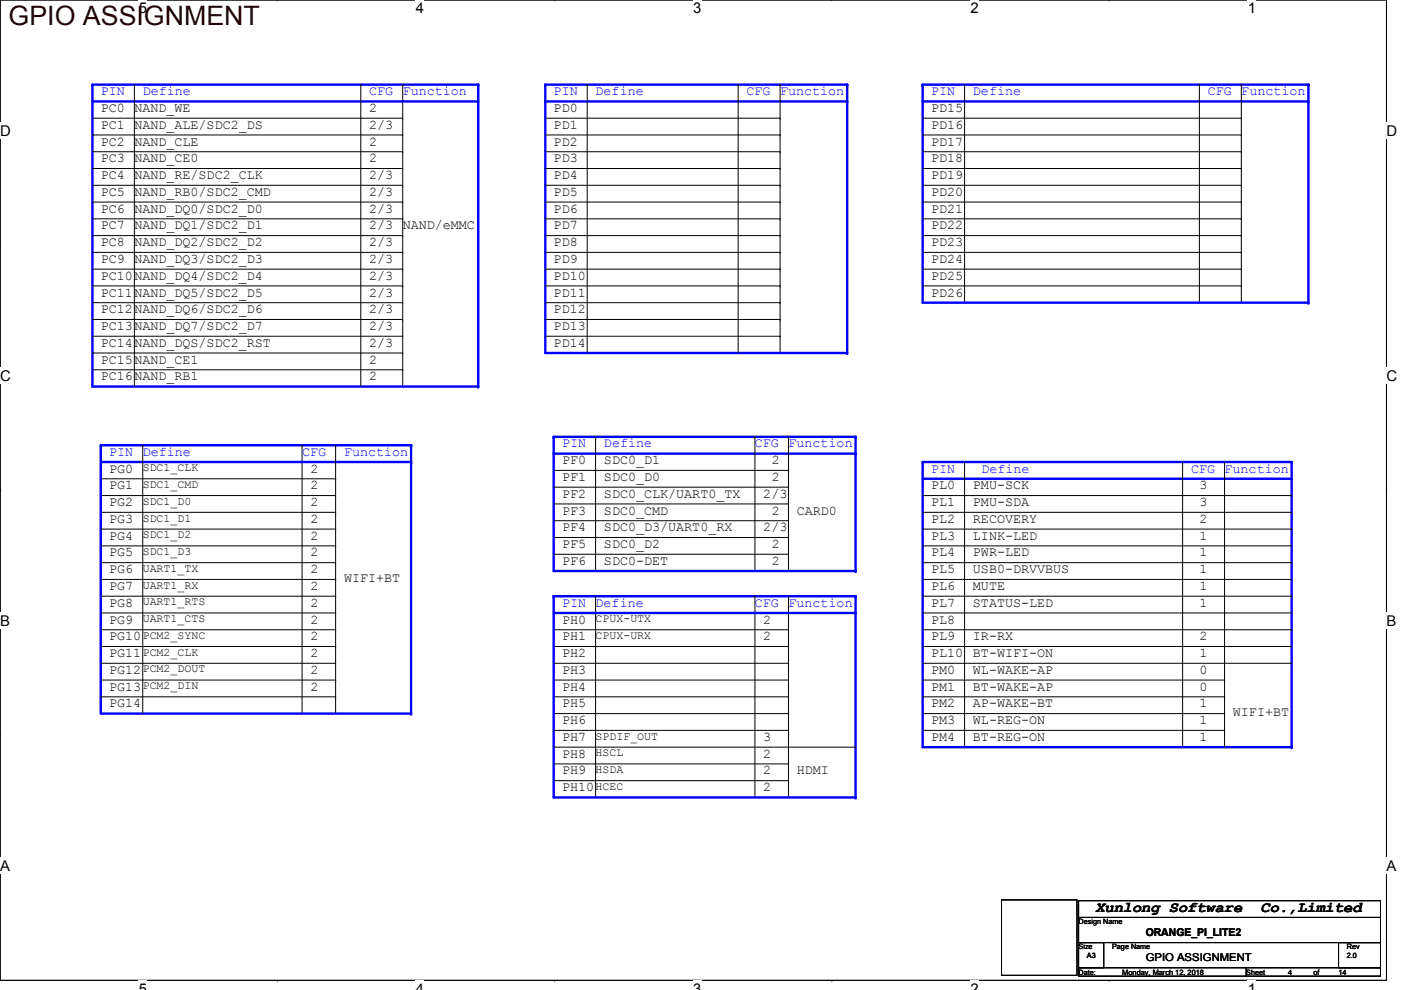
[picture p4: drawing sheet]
<svg xmlns="http://www.w3.org/2000/svg" width="297mm" height="210mm" viewBox="0 0 297 210" stroke-linecap="round" stroke-linejoin="round" font-family="sans-serif">
<path d="M0 0h294v207.9h-294z" fill="none" stroke="#000" stroke-width=".21"/>
<g fill="#fff">
<path d="M29.4 0h1.8v3.5h-1.8z"/>
<path d="M29.4 207.9h1.8v2h-1.8z"/>
</g>
<path d="M58.8 0h.1M58.8 207.9h.1" fill="none" stroke="#000" stroke-width=".21"/>
<g fill="#fff">
<path d="M88.2 0h1.7v3.5h-1.7z"/>
<path d="M88.2 207.9h1.7v2h-1.7z"/>
</g>
<path d="M117.6 0h.1M117.6 207.9h.1" fill="none" stroke="#000" stroke-width=".21"/>
<g fill="#fff">
<path d="M147 0h1.7v3.5h-1.7z"/>
<path d="M147 207.9h1.7v2h-1.7z"/>
</g>
<path d="M176.4 0h.1M176.4 207.9h.1" fill="none" stroke="#000" stroke-width=".21"/>
<g fill="#fff">
<path d="M205.7 0h1.8v3.5h-1.8z"/>
<path d="M205.7 207.9h1.8v2h-1.8z"/>
</g>
<path d="M235.2 0h.1M235.2 207.9h.1" fill="none" stroke="#000" stroke-width=".21"/>
<g fill="#fff">
<path d="M264.5 0h1.8v3.5h-1.8z"/>
<path d="M264.5 207.9h1.8v2h-1.8z"/>
<path d="M0 26h2.3v3.4h-2.3z"/>
<path d="M294 26h2.2v3.4h-2.2z"/>
<path d="M0 77.9h2.3v3.5h-2.3z"/>
<path d="M294 77.9h2.2v3.5h-2.2z"/>
</g>
<path d="M0 51.9h.1M294 51.9h.1" fill="none" stroke="#000" stroke-width=".21"/>
<g fill="#fff">
<path d="M0 129.9h2.1v3.4h-2.1z"/>
<path d="M294 129.9h2v3.4h-2z"/>
</g>
<path d="M0 103.9h.1M294 103.9h.1" fill="none" stroke="#000" stroke-width=".21"/>
<g fill="#fff">
<path d="M0 181.8h2.1v3.5h-2.1z"/>
<path d="M294 181.8h2v3.5h-2z"/>
</g>
<path d="M0 155.9h.1M294 155.9h.1" fill="none" stroke="#000" stroke-width=".21"/>
<path d="M117.4 96.2h64" fill="none" stroke="#00f" stroke-width=".51"/>
<circle cx="181.4" cy="96.2" r=".25" fill="#00f"/>
<path d="M117.4 92.6v28.5" fill="none" stroke="#00f" stroke-width=".51"/>
<circle cx="117.4" cy="92.6" r=".25" fill="#00f"/>
<path d="M117.4 92.6h64" fill="none" stroke="#00f" stroke-width=".51"/>
<circle cx="181.4" cy="92.6" r=".25" fill="#00f"/>
<path d="M181.4 92.6v28.5" fill="none" stroke="#00f" stroke-width=".51"/>
<circle cx="181.4" cy="92.6" r=".25" fill="#00f"/>
<path d="M117.4 99.7h49.8M126.3 92.6h.1M126.3 92.6v28.5M160.1 92.6h.1M160.1 92.6v28.5M167.2 99.7h.1M167.2 92.6h.1M167.2 92.6v28.5" fill="none" stroke="#000" stroke-width=".21"/>
<path d="M21.4 94.4h65.8" fill="none" stroke="#00f" stroke-width=".51"/>
<circle cx="87.2" cy="94.4" r=".25" fill="#00f"/>
<path d="M21.4 101.5h49.8M71.2 101.5h.1" fill="none" stroke="#000" stroke-width=".21"/>
<path d="M115.6 17.9v56.9" fill="none" stroke="#00f" stroke-width=".51"/>
<circle cx="115.6" cy="17.9" r=".25" fill="#00f"/>
<path d="M115.6 17.9h64" fill="none" stroke="#00f" stroke-width=".51"/>
<circle cx="179.6" cy="17.9" r=".25" fill="#00f"/>
<path d="M115.6 21.5h64" fill="none" stroke="#00f" stroke-width=".51"/>
<circle cx="179.6" cy="21.5" r=".25" fill="#00f"/>
<path d="M115.6 71.3h49.8M115.6 67.7h49.8M165.4 71.3h.1M165.4 67.7h.1" fill="none" stroke="#000" stroke-width=".21"/>
<path d="M19.6 17.9v64.1" fill="none" stroke="#00f" stroke-width=".51"/>
<circle cx="19.6" cy="17.9" r=".25" fill="#00f"/>
<path d="M19.6 17.9h81.8" fill="none" stroke="#00f" stroke-width=".51"/>
<circle cx="101.4" cy="17.9" r=".25" fill="#00f"/>
<path d="M101.4 17.9v64.1" fill="none" stroke="#00f" stroke-width=".51"/>
<circle cx="101.4" cy="17.9" r=".25" fill="#00f"/>
<g fill="none" stroke="#000" stroke-width=".21">
<path d="M85.4 17.9h.1M85.4 17.9v64.1M19.6 32.2h65.8M19.6 28.6h65.8M19.6 25.1h65.8M19.6 39.3h65.8M85.4 32.2h.1M85.4 28.6h.1M85.4 25.1h.1M85.4 39.3h.1M19.6 53.5h65.8M19.6 50h65.8"/>
<path d="M19.6 46.4h65.8M19.6 42.8h65.8M85.4 53.5h.1M85.4 50h.1M85.4 46.4h.1M85.4 42.8h.1"/>
</g>
<path d="M19.6 82h81.8" fill="none" stroke="#00f" stroke-width=".51"/>
<circle cx="101.4" cy="82" r=".25" fill="#00f"/>
<path d="M19.6 21.5h81.8" fill="none" stroke="#00f" stroke-width=".51"/>
<circle cx="101.4" cy="21.5" r=".25" fill="#00f"/>
<g fill="none" stroke="#000" stroke-width=".21">
<path d="M28.5 17.9h.1M28.5 17.9v64.1M19.6 57.1h65.8M85.4 57.1h.1M19.6 71.3h65.8M19.6 67.7h65.8M19.6 64.2h65.8M19.6 60.6h65.8M19.6 78.4h65.8M19.6 74.8h65.8M85.4 71.3h.1M85.4 67.7h.1"/>
<path d="M85.4 64.2h.1M85.4 60.6h.1M85.4 78.4h.1M85.4 74.8h.1"/>
</g>
<path d="M179.6 17.9v56.9" fill="none" stroke="#00f" stroke-width=".51"/>
<circle cx="179.6" cy="17.9" r=".25" fill="#00f"/>
<g fill="none" stroke="#000" stroke-width=".21">
<path d="M165.4 17.9h.1M165.4 17.9v56.9M115.6 32.2h49.8M115.6 28.6h49.8M115.6 25.1h49.8M115.6 39.3h49.8M115.6 35.7h49.8M165.4 32.2h.1M165.4 28.6h.1M165.4 25.1h.1M165.4 39.3h.1M165.4 35.7h.1"/>
<path d="M115.6 46.4h49.8M115.6 42.8h49.8M115.6 57.1h49.8M115.6 53.5h49.8M115.6 50h49.8M165.4 46.4h.1M165.4 42.8h.1M165.4 57.1h.1M165.4 53.5h.1M165.4 50h.1M115.6 60.6h49.8M165.4 60.6h.1"/>
</g>
<path d="M115.6 74.8h64" fill="none" stroke="#00f" stroke-width=".51"/>
<circle cx="179.6" cy="74.8" r=".25" fill="#00f"/>
<path d="M124.5 17.9h.1M124.5 17.9v56.9M156.5 17.9h.1M156.5 17.9v56.9M115.6 64.2h49.8M165.4 64.2h.1" fill="none" stroke="#000" stroke-width=".21"/>
<path d="M195.6 21.5h81.8" fill="none" stroke="#00f" stroke-width=".51"/>
<circle cx="277.4" cy="21.5" r=".25" fill="#00f"/>
<path d="M195.6 17.9v46.3" fill="none" stroke="#00f" stroke-width=".51"/>
<circle cx="195.6" cy="17.9" r=".25" fill="#00f"/>
<path d="M195.6 17.9h81.8" fill="none" stroke="#00f" stroke-width=".51"/>
<circle cx="277.4" cy="17.9" r=".25" fill="#00f"/>
<path d="M204.5 17.9h.1M204.5 17.9v46.3M254.3 17.9h.1M254.3 17.9v46.3M263.2 17.9h.1M263.2 17.9v46.3" fill="none" stroke="#000" stroke-width=".21"/>
<path d="M277.4 17.9v46.3" fill="none" stroke="#00f" stroke-width=".51"/>
<circle cx="277.4" cy="17.9" r=".25" fill="#00f"/>
<g fill="none" stroke="#000" stroke-width=".21">
<path d="M195.6 32.2h67.6M195.6 28.6h67.6M195.6 25.1h67.6M195.6 39.3h67.6M195.6 35.7h67.6M263.2 32.2h.1M263.2 28.6h.1M263.2 25.1h.1M263.2 39.3h.1M263.2 35.7h.1M195.6 46.4h67.6M195.6 42.8h67.6"/>
<path d="M195.6 57.1h67.6M195.6 53.5h67.6M195.6 50h67.6M263.2 46.4h.1M263.2 42.8h.1M263.2 57.1h.1M263.2 53.5h.1M263.2 50h.1M195.6 60.6h67.6M263.2 60.6h.1"/>
</g>
<path d="M195.6 64.2h81.8" fill="none" stroke="#00f" stroke-width=".51"/>
<circle cx="277.4" cy="64.2" r=".25" fill="#00f"/>
<path d="M117.4 121.1h64" fill="none" stroke="#00f" stroke-width=".51"/>
<circle cx="181.4" cy="121.1" r=".25" fill="#00f"/>
<path d="M64 94.4h.1M64 94.4v56.9M117.4 114h49.8M117.4 110.4h49.8M117.4 106.8h49.8M117.4 103.3h49.8M117.4 117.5h49.8M167.2 114h.1M167.2 110.4h.1M167.2 106.8h.1M167.2 103.3h.1M167.2 117.5h.1" fill="none" stroke="#000" stroke-width=".21"/>
<path d="M21.4 98h65.8" fill="none" stroke="#00f" stroke-width=".51"/>
<circle cx="87.2" cy="98" r=".25" fill="#00f"/>
<path d="M71.2 94.4h.1M71.2 94.4v56.9M21.4 108.6h49.8M21.4 105.1h49.8M71.2 108.6h.1M71.2 105.1h.1" fill="none" stroke="#000" stroke-width=".21"/>
<path d="M87.2 94.4v56.9" fill="none" stroke="#00f" stroke-width=".51"/>
<circle cx="87.2" cy="94.4" r=".25" fill="#00f"/>
<path d="M21.4 94.4v56.9" fill="none" stroke="#00f" stroke-width=".51"/>
<circle cx="21.4" cy="94.4" r=".25" fill="#00f"/>
<g fill="none" stroke="#000" stroke-width=".21">
<path d="M21.4 119.3h49.8M21.4 115.7h49.8M21.4 112.2h49.8M71.2 119.3h.1M71.2 115.7h.1M71.2 112.2h.1M21.4 122.9h49.8M21.4 137.1h49.8M21.4 133.5h49.8M21.4 130h49.8M21.4 126.4h49.8M71.2 122.9h.1"/>
<path d="M71.2 137.1h.1M71.2 133.5h.1M71.2 130h.1M71.2 126.4h.1"/>
</g>
<path d="M21.4 151.3h65.8" fill="none" stroke="#00f" stroke-width=".51"/>
<circle cx="87.2" cy="151.3" r=".25" fill="#00f"/>
<g fill="none" stroke="#000" stroke-width=".21">
<path d="M30.3 94.4h.1M30.3 94.4v56.9M117.4 137.1h49.8M117.4 133.5h49.8M167.2 137.1h.1M167.2 133.5h.1M21.4 147.7h49.8M21.4 144.2h49.8M21.4 140.6h49.8M71.2 147.7h.1M71.2 144.2h.1M71.2 140.6h.1"/>
<path d="M117.4 147.7h49.8M117.4 144.2h49.8M117.4 151.3h49.8M167.2 151.3h.1M167.2 147.7h.1M167.2 144.2h.1"/>
</g>
<path d="M117.4 126.4h64" fill="none" stroke="#00f" stroke-width=".51"/>
<circle cx="181.4" cy="126.4" r=".25" fill="#00f"/>
<path d="M126.3 126.4h.1M126.3 126.4v42.7" fill="none" stroke="#000" stroke-width=".21"/>
<path d="M181.4 126.4v42.7" fill="none" stroke="#00f" stroke-width=".51"/>
<circle cx="181.4" cy="126.4" r=".25" fill="#00f"/>
<path d="M117.4 126.4v42.7" fill="none" stroke="#00f" stroke-width=".51"/>
<circle cx="117.4" cy="126.4" r=".25" fill="#00f"/>
<path d="M160.1 126.4h.1M160.1 126.4v42.7M167.2 126.4h.1M167.2 126.4v42.7" fill="none" stroke="#000" stroke-width=".21"/>
<path d="M117.4 130h64" fill="none" stroke="#00f" stroke-width=".51"/>
<circle cx="181.4" cy="130" r=".25" fill="#00f"/>
<path d="M117.4 158.4h49.8M117.4 140.6h49.8M117.4 154.9h49.8M167.2 158.4h.1M167.2 140.6h.1M167.2 154.9h.1" fill="none" stroke="#000" stroke-width=".21"/>
<path d="M117.4 169.1h64" fill="none" stroke="#00f" stroke-width=".51"/>
<circle cx="181.4" cy="169.1" r=".25" fill="#00f"/>
<path d="M117.4 165.5h49.8M117.4 162h49.8M167.2 165.5h.1M167.2 162h.1" fill="none" stroke="#000" stroke-width=".21"/>
<path d="M195.6 98h78.3" fill="none" stroke="#00f" stroke-width=".51"/>
<circle cx="273.9" cy="98" r=".25" fill="#00f"/>
<path d="M195.6 101.5h78.3" fill="none" stroke="#00f" stroke-width=".51"/>
<circle cx="273.9" cy="101.5" r=".25" fill="#00f"/>
<path d="M195.6 98v60.4" fill="none" stroke="#00f" stroke-width=".51"/>
<circle cx="195.6" cy="98" r=".25" fill="#00f"/>
<path d="M273.9 98v60.4" fill="none" stroke="#00f" stroke-width=".51"/>
<circle cx="273.9" cy="98" r=".25" fill="#00f"/>
<g fill="none" stroke="#000" stroke-width=".21">
<path d="M76.5 17.9h.1M76.5 17.9v64.1M19.6 35.7h65.8M85.4 35.7h.1M204.5 98h.1M204.5 98v60.4M250.7 98h.1M250.7 98v60.4M195.6 108.6h78.3M195.6 119.3h78.3M195.6 115.7h78.3M195.6 112.2h78.3"/>
<path d="M195.6 105.1h78.3M259.6 108.6h.1M259.6 119.3h.1M259.6 115.7h.1M259.6 112.2h.1M259.6 105.1h.1M273.9 115.7h.1M273.9 112.2h.1M273.9 108.6h.1M273.9 105.1h.1M273.9 119.3h.1M195.6 133.5h78.3"/>
<path d="M195.6 130h78.3M195.6 126.4h78.3M195.6 122.9h78.3M195.6 137.1h78.3M259.6 133.5h.1M259.6 130h.1M259.6 126.4h.1M259.6 122.9h.1M259.6 137.1h.1M273.9 130h.1M273.9 126.4h.1M273.9 122.9h.1"/>
<path d="M273.9 137.1h.1M273.9 133.5h.1M167.2 158.4h14.2M181.4 158.4h.1M195.6 147.7h64M195.6 144.2h64M195.6 140.6h78.3M195.6 151.3h64M195.6 154.9h64M259.6 147.7h.1M259.6 144.2h.1M259.6 140.6h.1"/>
<path d="M259.6 151.3h.1M259.6 154.9h.1M273.9 140.6h.1"/>
</g>
<path d="M195.6 158.4h78.3" fill="none" stroke="#00f" stroke-width=".51"/>
<circle cx="273.9" cy="158.4" r=".25" fill="#00f"/>
<path d="M259.6 98h.1M259.6 98v60.4M212.3 190.8h16v16h-16zM228.7 191h64v3.5h-64zM228.7 194.5h64v5.4h-64zM228.7 199.9h5.3v5.3h-5.3zM283.8 199.9h8.9v5.3h-8.9zM228.7 205.2h35.5v1.8h-35.5zM264.2 205.2h28.5v1.8h-28.5z" fill="none" stroke="#000" stroke-width=".21"/>
<text font-size="5.7" fill="#400000" x="1.8" y="5.2">GPIO ASSIGNMENT</text>
<g font-size="3.2">
<text x="232.2" y="193.5">Xunlong Software</text>
<text x="267.3" y="193.5">Co.,Limited</text>
</g>
<g font-size="3.1">
<text x="29.4" y="2.8">5</text>
<text x="88.2" y="2.8">4</text>
<text x="147" y="2.8">3</text>
<text x="205.7" y="2.8">2</text>
<text x="264.5" y="2.8">1</text>
<text x="0" y="28.7">D</text>
<text x="294" y="28.7">D</text>
<text x="0" y="80.7">C</text>
<text x="294" y="80.7">C</text>
<text x="0" y="132.7">B</text>
<text x="294" y="132.7">B</text>
<text x="0" y="184.6">A</text>
<text x="294" y="184.6">A</text>
<text x="29.4" y="210.7">5</text>
<text x="88.2" y="210.7">4</text>
<text x="147" y="210.7">3</text>
<text x="205.7" y="210.7">2</text>
<text x="264.5" y="210.7">1</text>
</g>
<g font-size="2.8">
<text x="21.4" y="23.7">PC0</text>
<text x="28.5" y="23.7">NAND_WE</text>
<text x="78.3" y="23.7">2</text>
<text x="117.4" y="23.7">PD0</text>
<text x="197.4" y="23.7">PD15</text>
<text x="21.4" y="27.3">PC1</text>
<text x="28.5" y="27.3">NAND_ALE/SDC2_DS</text>
<text x="78.3" y="27.3">2/3</text>
<text x="117.4" y="27.3">PD1</text>
<text x="197.4" y="27.3">PD16</text>
<text x="21.4" y="34.4">PC3</text>
<text x="21.4" y="30.9">PC2</text>
<text x="28.5" y="30.9">NAND_CLE</text>
<text x="28.5" y="34.4">NAND_CE0</text>
<text x="78.3" y="34.4">2</text>
<text x="78.3" y="30.9">2</text>
<text x="117.4" y="34.4">PD3</text>
<text x="117.4" y="30.9">PD2</text>
<text x="197.4" y="34.4">PD18</text>
<text x="197.4" y="30.9">PD17</text>
<text x="21.4" y="41.5">PC5</text>
<text x="21.4" y="38">PC4</text>
<text x="28.5" y="38">NAND_RE/SDC2_CLK</text>
<text x="28.5" y="41.5">NAND_RB0/SDC2_CMD</text>
<text x="78.3" y="41.5">2/3</text>
<text x="78.3" y="38">2/3</text>
<text x="117.4" y="41.5">PD5</text>
<text x="117.4" y="38">PD4</text>
<text x="197.4" y="41.5">PD20</text>
<text x="197.4" y="38">PD19</text>
<text x="21.4" y="45.1">PC6</text>
<text x="28.5" y="45.1">NAND_DQ0/SDC2_D0</text>
<text x="78.3" y="45.1">2/3</text>
<text x="117.4" y="45.1">PD6</text>
<text x="197.4" y="45.1">PD21</text>
<text x="21.4" y="52.2">PC8</text>
<text x="21.4" y="48.6">PC7</text>
<text x="28.5" y="48.6">NAND_DQ1/SDC2_D1</text>
<text x="28.5" y="52.2">NAND_DQ2/SDC2_D2</text>
<text x="78.3" y="48.6">2/3</text>
<text x="78.3" y="52.2">2/3</text>
<text x="85.4" y="48.6">NAND/eMMC</text>
<text x="117.4" y="52.2">PD8</text>
<text x="117.4" y="48.6">PD7</text>
<text x="197.4" y="52.2">PD23</text>
<text x="197.4" y="48.6">PD22</text>
<text x="21.4" y="59.3">PC10</text>
<text x="21.4" y="55.8">PC9</text>
<text x="28.5" y="59.3">NAND_DQ4/SDC2_D4</text>
<text x="28.5" y="55.8">NAND_DQ3/SDC2_D3</text>
<text x="78.3" y="59.3">2/3</text>
<text x="78.3" y="55.8">2/3</text>
<text x="117.4" y="55.8">PD9</text>
<text x="117.4" y="59.3">PD10</text>
<text x="197.4" y="59.3">PD25</text>
<text x="197.4" y="55.8">PD24</text>
<text x="21.4" y="62.9">PC11</text>
<text x="28.5" y="62.9">NAND_DQ5/SDC2_D5</text>
<text x="78.3" y="62.9">2/3</text>
<text x="117.4" y="62.9">PD11</text>
<text x="197.4" y="62.9">PD26</text>
<text x="21.4" y="70">PC13</text>
<text x="21.4" y="66.4">PC12</text>
<text x="28.5" y="70">NAND_DQ7/SDC2_D7</text>
<text x="28.5" y="66.4">NAND_DQ6/SDC2_D6</text>
<text x="78.3" y="70">2/3</text>
<text x="78.3" y="66.4">2/3</text>
<text x="117.4" y="70">PD13</text>
<text x="117.4" y="66.4">PD12</text>
<text x="21.4" y="77.1">PC15</text>
<text x="21.4" y="73.5">PC14</text>
<text x="28.5" y="77.1">NAND_CE1</text>
<text x="28.5" y="73.5">NAND_DQS/SDC2_RST</text>
<text x="78.3" y="73.5">2/3</text>
<text x="78.3" y="77.1">2</text>
<text x="117.4" y="73.5">PD14</text>
<text x="21.4" y="80.6">PC16NAND_RB1</text>
<text x="78.3" y="80.6">2</text>
<text x="23.2" y="100.2">PG0</text>
<text x="65.8" y="100.2">2</text>
<text x="119.2" y="102">PF1</text>
<text x="119.2" y="98.4">PF0</text>
<text x="128.1" y="98.4">SDC0_D1</text>
<text x="128.1" y="102">SDC0_D0</text>
<text x="163.6" y="102">2</text>
<text x="163.6" y="98.4">2</text>
<text x="23.2" y="107.3">PG2</text>
<text x="23.2" y="103.8">PG1</text>
<text x="65.8" y="107.3">2</text>
<text x="65.8" y="103.8">2</text>
<text x="119.2" y="105.5">PF2</text>
<text x="128.1" y="105.5">SDC0_CLK/UART0_TX</text>
<text x="161.8" y="105.5">2/3</text>
<text x="197.4" y="103.8">PL0</text>
<text x="197.4" y="107.3">PL1</text>
<text x="206.3" y="103.8">PMU-SCK</text>
<text x="206.3" y="107.3">PMU-SDA</text>
<text x="254.3" y="107.3">3</text>
<text x="254.3" y="103.8">3</text>
<text x="23.2" y="110.9">PG3</text>
<text x="65.8" y="110.9">2</text>
<text x="119.2" y="112.6">PF4</text>
<text x="119.2" y="109.1">PF3</text>
<text x="128.1" y="109.1">SDC0_CMD</text>
<text x="128.1" y="112.6">SDC0_D3/UART0_RX</text>
<text x="161.8" y="112.6">2/3</text>
<text x="163.6" y="109.1">2</text>
<text x="168.9" y="109.1">CARD0</text>
<text x="197.4" y="110.9">PL2</text>
<text x="206.3" y="110.9">RECOVERY</text>
<text x="254.3" y="110.9">2</text>
<text x="23.2" y="118">PG5</text>
<text x="23.2" y="114.4">PG4</text>
<text x="65.8" y="118">2</text>
<text x="65.8" y="114.4">2</text>
<text x="119.2" y="116.2">PF5</text>
<text x="119.2" y="119.8">PF6</text>
<text x="128.1" y="116.2">SDC0_D2</text>
<text x="128.1" y="119.8">SDC0-DET</text>
<text x="163.6" y="119.8">2</text>
<text x="163.6" y="116.2">2</text>
<text x="197.4" y="118">PL4</text>
<text x="197.4" y="114.4">PL3</text>
<text x="206.3" y="118">PWR-LED</text>
<text x="206.3" y="114.4">LINK-LED</text>
<text x="254.3" y="118">1</text>
<text x="254.3" y="114.4">1</text>
<text x="23.2" y="125.1">PG7</text>
<text x="23.2" y="121.5">PG6</text>
<text x="65.8" y="121.5">2</text>
<text x="65.8" y="125.1">2</text>
<text x="72.9" y="123.3">WIFI+BT</text>
<text x="197.4" y="125.1">PL6</text>
<text x="197.4" y="121.5">PL5</text>
<text x="206.3" y="125.1">MUTE</text>
<text x="206.3" y="121.5">USB0-DRVVBUS</text>
<text x="254.3" y="125.1">1</text>
<text x="254.3" y="121.5">1</text>
<text x="23.2" y="128.7">PG8</text>
<text x="65.8" y="128.7">2</text>
<text x="197.4" y="128.7">PL7</text>
<text x="206.3" y="128.7">STATUS-LED</text>
<text x="254.3" y="128.7">1</text>
<text x="23.2" y="135.8">PG10</text>
<text x="23.2" y="132.2">PG9</text>
<text x="65.8" y="135.8">2</text>
<text x="65.8" y="132.2">2</text>
<text x="119.2" y="135.8">PH1</text>
<text x="119.2" y="132.2">PH0</text>
<text x="161.8" y="132.2">2</text>
<text x="161.8" y="135.8">2</text>
<text x="197.4" y="132.2">PL8</text>
<text x="197.4" y="135.8">PL9</text>
<text x="206.3" y="135.8">IR-RX</text>
<text x="254.3" y="135.8">2</text>
<text x="23.2" y="139.3">PG11</text>
<text x="23.2" y="142.9">PG12</text>
<text x="65.8" y="139.3">2</text>
<text x="65.8" y="142.9">2</text>
<text x="119.2" y="142.9">PH3</text>
<text x="119.2" y="139.3">PH2</text>
<text x="197.4" y="142.9">PM0</text>
<text x="197.4" y="139.3">PL10</text>
<text x="206.3" y="142.9">WL-WAKE-AP</text>
<text x="206.3" y="139.3">BT-WIFI-ON</text>
<text x="254.3" y="142.9">0</text>
<text x="254.3" y="139.3">1</text>
<text x="23.2" y="150">PG14</text>
<text x="23.2" y="146.4">PG13</text>
<text x="65.8" y="146.4">2</text>
<text x="119.2" y="146.4">PH4</text>
<text x="119.2" y="150">PH5</text>
<text x="197.4" y="150">PM2</text>
<text x="197.4" y="146.4">PM1</text>
<text x="206.3" y="150">AP-WAKE-BT</text>
<text x="206.3" y="146.4">BT-WAKE-AP</text>
<text x="254.3" y="150">1</text>
<text x="254.3" y="146.4">0</text>
<text x="119.2" y="153.5">PH6</text>
<text x="197.4" y="153.5">PM3</text>
<text x="206.3" y="153.5">WL-REG-ON</text>
<text x="254.3" y="153.5">1</text>
<text x="261.4" y="151.8">WIFI+BT</text>
<text x="119.2" y="160.7">PH8</text>
<text x="119.2" y="157.1">PH7</text>
<text x="161.8" y="160.7">2</text>
<text x="161.8" y="157.1">3</text>
<text x="197.4" y="157.1">PM4</text>
<text x="206.3" y="157.1">BT-REG-ON</text>
<text x="254.3" y="157.1">1</text>
<text x="119.2" y="167.8">PH10</text>
<text x="119.2" y="164.2">PH9</text>
<text x="161.8" y="167.8">2</text>
<text x="161.8" y="164.2">2</text>
<text x="168.9" y="164.2">HDMI</text>
</g>
<g font-size="2.8" fill="#00f">
<text x="21.4" y="20.2">PIN</text>
<text x="30.3" y="20.2">Define</text>
<text x="78.3" y="20.2">CFG</text>
<text x="85.4" y="20.2">Function</text>
<text x="117.4" y="20.2">PIN</text>
<text x="126.3" y="20.2">Define</text>
<text x="158.3" y="20.2">CFG</text>
<text x="165.4" y="20.2">Function</text>
<text x="197.4" y="20.2">PIN</text>
<text x="206.3" y="20.2">Define</text>
<text x="256.1" y="20.2">CFG</text>
<text x="263.2" y="20.2">Function</text>
<text x="119.2" y="94.9">PIN</text>
<text x="128.1" y="94.9">Define</text>
<text x="160.1" y="94.9">CFG</text>
<text x="167.2" y="94.9">Function</text>
<text x="23.2" y="96.6">PIN</text>
<text x="30.3" y="96.6">Define</text>
<text x="64" y="96.6">CFG</text>
<text x="72.9" y="96.6">Function</text>
<text x="197.4" y="100.2">PIN</text>
<text x="208.1" y="100.2">Define</text>
<text x="252.5" y="100.2">CFG</text>
<text x="259.6" y="100.2">Function</text>
<text x="119.2" y="128.7">PIN</text>
<text x="126.3" y="128.7">Define</text>
<text x="160.1" y="128.7">CFG</text>
<text x="167.2" y="128.7">Function</text>
</g>
<g font-size="2.5">
<text x="30.3" y="99.9">SDC1_CLK</text>
<text x="30.3" y="107">SDC1_D0</text>
<text x="30.3" y="103.5">SDC1_CMD</text>
<text x="30.3" y="110.6">SDC1_D1</text>
<text x="30.3" y="117.7">SDC1_D3</text>
<text x="30.3" y="114.1">SDC1_D2</text>
<text x="30.3" y="124.8">UART1_RX</text>
<text x="30.3" y="121.2">UART1_TX</text>
<text x="30.3" y="128.4">UART1_RTS</text>
<text x="30.3" y="131.9">UART1_CTS</text>
<text x="126.3" y="131.9">CPUX-UTX</text>
<text x="30.3" y="135.5">PCM2_SYNC</text>
<text x="126.3" y="135.5">CPUX-URX</text>
<text x="30.3" y="142.6">PCM2_DOUT</text>
<text x="30.3" y="139">PCM2_CLK</text>
<text x="30.3" y="146.1">PCM2_DIN</text>
<text x="126.3" y="156.8">SPDIF_OUT</text>
<text x="126.3" y="160.4">HSCL</text>
<text x="126.3" y="167.5">HCEC</text>
<text x="126.3" y="163.9">HSDA</text>
</g>
<g font-size="2.3">
<text x="242.9" y="203.7">GPIO ASSIGNMENT</text>
<text x="242.9" y="198.4">ORANGE_PI_LITE2</text>
</g>
<g font-size="1.6">
<text x="228.7" y="196">Design Name</text>
<text x="228.7" y="201.3">Size</text>
<text x="230.5" y="203.1">A3</text>
<text x="235.8" y="201.3">Page Name</text>
<text x="285.6" y="203.1">2.0</text>
<text x="285.6" y="201.3">Rev</text>
<text x="228.7" y="206.6">Date:</text>
<text x="238" y="206.8">Monday, March 12, 2018</text>
<text x="264.2" y="206.6">Sheet</text>
<text x="273.1" y="206.8">4</text>
<text x="278.5" y="206.6">of</text>
<text x="283.8" y="206.8">14</text>
</g>
</svg>
